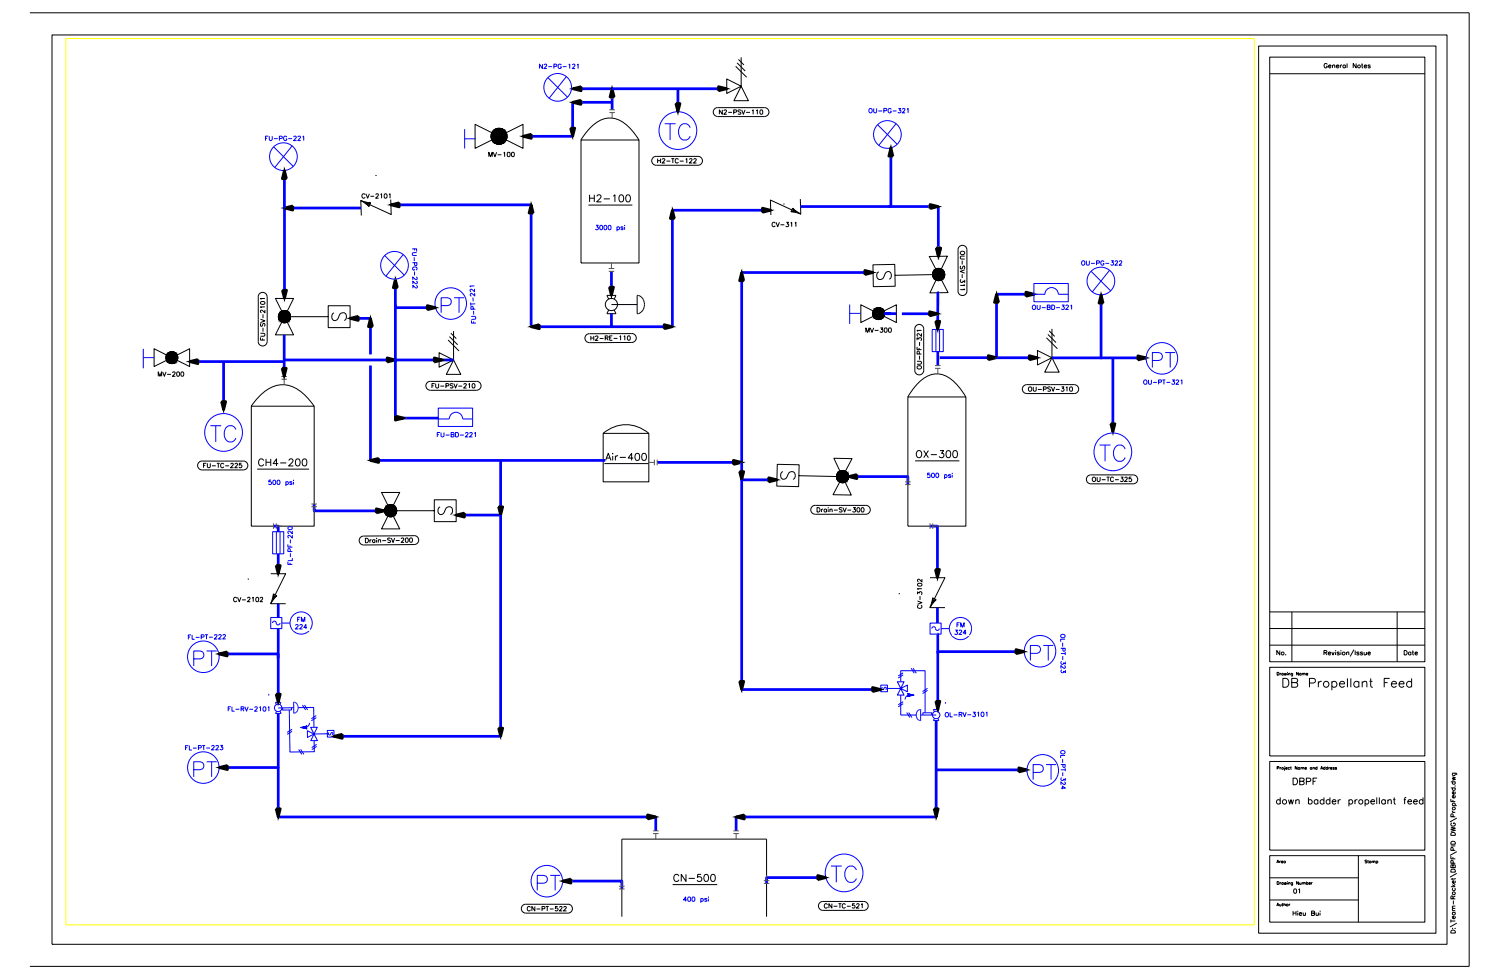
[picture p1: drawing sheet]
<svg xmlns="http://www.w3.org/2000/svg" width="864mm" height="559mm" viewBox="0 0 864 559" stroke-linecap="round" stroke-linejoin="round" font-family="sans-serif">
<!-- layer: Equipment -->
<path d="M333 80a22 22 0 0 1 17-12 20 20 0 0 1 15 10l1 2M144 233a24 24 0 0 1 18-13 23 23 0 0 1 18 13M520 227a22 22 0 0 1 17-13 20 20 0 0 1 15 11l1 2M346 248a20 20 0 0 1 26 0M356 481h83" fill="none" stroke="#000" stroke-width=".57"/>
<!-- layer: 0 -->
<g fill="none" stroke="#000" stroke-width=".57">
<path d="M422 36l5 5M423 34l3 3M425 33v16l-9-4v9l9-5-4 9h8l-4-9M283 77l-11-6v14l11-5M289 77l11-6v14l-11-5M333 80h33v71h-33zM207 115l4 3 1-2M224 114v9l-17-8v9M459 114v9l-18-8 1 8M453 121l6 2M453 121l1-2 5 4M504 156a2.3 2.3 0 0 0-1 3 2.3 2.3 0 0 0 3 1l2-4a1.8 1.8 0 0 1 1 0 1.8 1.8 0 0 1 2 1l-1 2v1"/>
<path d="M539 155l4-8h-10l4 8M539 160l4 8h-10l4-8M162 179l-4-8h10l-4 8M191 179a2.2 2.2 0 0 0-1 3 2.2 2.2 0 0 0 3 1l2-3a2.1 2.1 0 0 1 4 1l-1 2-1 1M349 171l-1-2h5l-1 2M349 178l-1 2M352 178l1 2M365 169l2 1M365 169v11h1M367 170l2 2v3v2l-2 2M367 179l-1 1M501 179l-8-4v10l8-4"/>
<path d="M506 179l8-4v10l-8-4M162 184l-4 8h10l-4-8M258 193l4 5M258 191l3 3M260 190v16l-8-4v8l8-4-4 9h8l-4-9M600 192l5 4M601 190l3 3M603 188v17l-8-4v8l8-4-4 8h8l-4-8M96 204l-8-4v10l8-4M101 204l8-4v10l-8-4M144 233h36v69h-36zM520 228h34v74h-34z"/>
<path d="M346 248h26v28h-26zM449 270a2.2 2.2 0 0 0-2 3 2.2 2.2 0 0 0 3 1l2-3a2.1 2.1 0 0 1 4 1v1l-2 2M482 275l-5 9h11l-4-8M482 271l-4-8h10l-4 8M223 295l-4 8h10l-4-8M223 290l-4-8h10l-4 8M252 290a2.2 2.2 0 0 0-1 3 2.2 2.2 0 0 0 3 2l2-4a2.1 2.1 0 0 1 3 1v2l-1 1M155 329h9l-9 17h9M533 331h9l-9 17h9M157 340l2 1-4 5zM534 343l-1 5 3-4-1-1M356 481v44"/>
<path d="M439 481v44"/>
<circle cx="350" cy="175" r="3"/>
</g>
<!-- layer: Text -->
<g fill="none" stroke="#000" stroke-width=".57">
<path d="M287 77h.1M411 62a2.6 2.6 0 0 0-2 2 2.6 2.6 0 0 0 2 3M411 62h27M411 67h27M438 62a2.6 2.6 0 0 1 3 2 2.6 2.6 0 0 1-3 3M374 90h2h24a2.6 2.6 0 0 1 3 2 2.6 2.6 0 0 1-3 3h-24a2.6 2.6 0 0 1-2-2 2.6 2.6 0 0 1 0-3zM337 118h25M449 117h.1M550 141a2.6 2.6 0 0 1 3 0 2.6 2.6 0 0 1 1 2v24a2.6 2.6 0 0 1-2 2 2.6 2.6 0 0 1-3-2v-24zM153 170a2.6 2.6 0 0 0-2-2 2.6 2.6 0 0 0-3 2v26a2.5 2.5 0 0 0 3 2 2.5 2.5 0 0 0 2-2M153 170v26M504 177h.1"/>
<path d="M336 192l2-1h24a2.6 2.6 0 0 1 3 3 2.6 2.6 0 0 1-3 2h-24a2.6 2.6 0 0 1-3-1 2.6 2.6 0 0 1 1-3zM98 202h.1M524 212a2.6 2.6 0 0 0 3 3 2.6 2.6 0 0 0 2-3M524 212v-23a2.6 2.6 0 0 1 3-3 2.6 2.6 0 0 1 2 3v23M247 224a2.5 2.5 0 0 1-3-3 2.5 2.5 0 0 1 3-2h26a2.6 2.6 0 0 1 3 2 2.6 2.6 0 0 1-3 3M247 224h26M587 221l1-1h28a2.6 2.6 0 0 1 2 3 2.6 2.6 0 0 1-2 3h-28a2.6 2.6 0 0 1-2-2 2.6 2.6 0 0 1 1-3zM114 265l2-1h23a2.6 2.6 0 0 1 3 3 2.6 2.6 0 0 1-3 2h-23a2.6 2.6 0 0 1-3-1 2.6 2.6 0 0 1 1-3zM147 269h30M346 266h26M524 264h26M624 273l1-1h24a2.6 2.6 0 0 1 3 3 2.6 2.6 0 0 1-3 2h-24a2.6 2.6 0 0 1-2-1 2.6 2.6 0 0 1 1-3z"/>
<path d="M466 290h1h29a2.6 2.6 0 0 1 3 2 2.6 2.6 0 0 1-3 3h-29a2.6 2.6 0 0 1-2-2 2.6 2.6 0 0 1 1-3zM207 308l1-1h29a2.6 2.6 0 0 1 3 3 2.6 2.6 0 0 1-3 2h-29a2.6 2.6 0 0 1-2-1 2.6 2.6 0 0 1 1-3zM325 518a2.6 2.6 0 0 1 3 3 2.6 2.6 0 0 1-3 2M326 518h-25a2.6 2.6 0 0 0-2 3 2.6 2.6 0 0 0 2 2h25M385 507h26M470 518l2-1h23a2.6 2.6 0 0 1 3 2 2.6 2.6 0 0 1-3 3h-23a2.6 2.6 0 0 1-3-2 2.6 2.6 0 0 1 1-2z"/>
</g>
<!-- layer: Instrument -->
<g fill="none" stroke="#000" stroke-width=".57">
<path d="M422 38l6 6M538 157l-25 1v6h-13v-12h13v6M348 180h5M350 175h15M163 181h25v-6h13v13h-13v-7M257 195l6 6M600 194l6 6M458 273v-7h-13v13h13v-6h25M224 293h25v-7h12v13h-12v-6"/>
<circle cx="538" cy="157" r="3"/>
<circle cx="163" cy="181" r="3"/>
<circle cx="483" cy="273" r="3"/>
<circle cx="224" cy="293" r="3"/>
</g>
<g fill="none" stroke="#00f" stroke-width=".57">
<path d="M536 189v13M160 305v12M158 357a1.1 1.1 0 0 0 1 1 1.1 1.1 0 0 0 1-1M162 357h4M536 360a1.1 1.1 0 0 0 1 1 1.1 1.1 0 0 0 1-1M539 360h5M161 403h-3M168 406h-9M528 410h8M535 413h3"/>
<circle cx="320" cy="50" r="8"/>
<circle cx="509" cy="77" r="8"/>
<circle cx="162" cy="90" r="8"/>
<circle cx="226" cy="152" r="8"/>
<circle cx="631" cy="161" r="8"/>
<circle cx="173" cy="357" r="6"/>
<circle cx="550" cy="360" r="6"/>
</g>
<!-- layer: 0 -->
<g fill="none" stroke="#00f" stroke-width=".57">
<path d="M314 45l11 11M325 44l-10 12M381 71h6M384 71v9M396 73a3 3 0 0 0-4-2 3 3 0 0 0-3 3 4 4 0 0 0 1 5 4 4 0 0 0 4 1l2-2M503 71l11 12M514 71l-10 12M157 84l11 11M167 84l-10 12M220 146l12 12M231 146l-10 12M625 156l12 11"/>
<path d="M636 155l-10 12M253 175h3a2.2 2.2 0 0 0 3-2 2.2 2.2 0 0 0-3-2h-3v8M260 171h6M263 171v8M592 169h.1M592 169h7a4 4 0 0 1 4-4 4 4 0 0 1 3 4h6M534 189h7v13h-7zM538 189v13M537 202h1M660 207h4a2.3 2.3 0 0 0 2-3 2.3 2.3 0 0 0-2-2h-4v9M668 202h5M671 202v9"/>
<path d="M121 244h6M124 244v9M135 246a3 3 0 0 0-4-2 3 3 0 0 0-2 4 4 4 0 0 0 0 4 4 4 0 0 0 5 1l1-2M251 240h.1M251 240h7M257 240a4 4 0 0 1 4-4 4 4 0 0 1 4 4h6M630 255h6M633 255v9M645 257a3 3 0 0 0-4-2 3 3 0 0 0-3 4 4 4 0 0 0 1 4 4 4 0 0 0 4 1l2-2M156 305h7v12h-7zM158 305v12M159 305h1"/>
<path d="M155 354h7v6h-7zM156 357a1.1 1.1 0 0 1 1-1 1.1 1.1 0 0 1 1 1M533 357h6v6h-6zM111 378h4a2.3 2.3 0 0 0 2-3 2.3 2.3 0 0 0-2-2h-4v9M118 373h6M121 373v9M534 360a1.1 1.1 0 0 1 1-1 1.1 1.1 0 0 1 1 1M590 374h4a2.3 2.3 0 0 0 2-2 2.3 2.3 0 0 0-2-2h-4v9M598 370h6M601 370v9M506 394l-1 1h1l2-1v1M509 395v1h-4v-3h4v2h7"/>
<path d="M514 391h4l-4 7h4l-2-3 4-2v3l-4-1zM516 398v12h9M516 391v-7h14v25M518 386l-3 1M518 387l-3 2M520 398h1l-1 1 2-1h-2h3l-3 1v-1h4l-4 1M521 398l-2 1v2M522 383l2 3M523 383l2 3M532 395l-3 1M532 396l-3 1M158 403v1"/>
<path d="M160 408l1 1h-3v-1M161 403l-1 1M166 407v24h14v-7M167 406v1h-5v-1M167 419l-2 2M167 418l-2 2M171 405l-1-2-2-1v7l1-1M171 405v1M171 406l-1 1-1 1M171 406l9-1v12M173 404l2 3M174 404l2 3"/>
<path d="M176 416l-4 1 4 1v-2l-3 1 3 1-2-1 2-1-1 1 1 1M177 414v2l-2 1M178 417l2 4-4 2v-4l4 2 2 3h-4l4-7zM181 410l-3 2M181 411l-3 2M189 420l-1 1h1l1-1v1M518 402l-3 2M518 403l-3 2M520 408l1 3M521 408l2 3M526 407h2v6l-2-1-1-1v-2zM529 410v-1h5v1"/>
<path d="M536 412l-1 1M536 408l-1-1h3l-1 1M537 412l1 1M118 437h6M121 437v8M171 430l2 2M172 430l2 2M181 428l-2 2M181 427l-2 1M188 421v-2h3v3h-3v-1h-8M599 438h6M602 438v9"/>
<path d="M111 441h4a2.3 2.3 0 0 0 2-2 2.3 2.3 0 0 0-2-2h-4v8M592 443h4a2.2 2.2 0 0 0 2-3 2.2 2.2 0 0 0-2-2h-4v9M476 496h6M479 496v10M491 499a3 3 0 0 0-4-3 3 3 0 0 0-3 4 4 4 0 0 0 1 4 4 4 0 0 0 4 1l2-2M308 506h4a2.2 2.2 0 0 0 2-2 2.2 2.2 0 0 0-2-2h-4v8M315 502h6M318 502v8"/>
<circle cx="159" cy="406" r="2.1"/>
<circle cx="536" cy="410" r="2.1"/>
</g>
<!-- layer: Mechanical -->
<g fill="none" stroke="#000" stroke-width=".57">
<path d="M209 116h3l-1 1v1zM454 119l2 2h-3h2zM157 340v2l2-1-3 2zM535 343v1h1l-2 2z"/>
<circle cx="286" cy="78" r="5"/>
<circle cx="503" cy="180" r="3"/>
<circle cx="98" cy="205" r="3"/>
</g>
<!-- layer: 0 -->
<g fill="#000" stroke="#000" stroke-width=".57">
<path d="M328 59h5v1zM328 59h5v-2z"/>
<path d="M328 51h5v1zM328 51h5v-1z"/>
<path d="M351 51v5h-1zM351 51v5h1z"/>
<path d="M388 59h2l-2 5zM387 59l1 5v-5z"/>
<path d="M412 50l4 1h-4zM412 51v1l4-1z"/>
<path d="M286 74h1zM285 74h2z"/>
<path d="M285 74h3zM284 74h4z"/>
<path d="M284 74h5zM283 74h1h5z"/>
<path d="M283 74l6 1v-1zM283 75v-1l6 1z"/>
<path d="M283 75l7 1-1-1zM283 75l7 1h-8z"/>
<path d="M282 76h8zM282 76h8h-8z"/>
<path d="M282 76l8 1v-1zM282 76l8 1h-9z"/>
<path d="M282 80l8 1v-1zM282 80l8 1h-8z"/>
<path d="M281 77l10 1-1-1zM281 77l10 1h-10z"/>
<path d="M281 79l9 1v-1zM281 79l9 1h-8z"/>
<path d="M281 78l9 1 1-1zM281 78l9 1h-9z"/>
<path d="M300 78h4v1zM300 78h4v-1z"/>
<path d="M328 73h1l-1 5zM327 73l1 5v-5z"/>
<path d="M285 83h2zM285 83h1z"/>
<path d="M284 82h4zM284 82l3 1z"/>
<path d="M283 82h5h1zM283 82h5z"/>
<path d="M283 81l6 1v-1zM283 81l6 1h-6z"/>
<path d="M282 81h7h1zM282 81h7h-6z"/>
<path d="M511 85v5h-2zM511 85v5h1z"/>
<path d="M163 98v4h-1zM163 98v4h1z"/>
<path d="M224 117h5v2zM224 117h5v-1z"/>
<path d="M437 119l5 1h-5zM437 120v2l5-2z"/>
<path d="M533 117l5 1h-5zM533 118v2l5-2z"/>
<path d="M163 119h5v1zM163 119h5v-1z"/>
<path d="M304 117v5h-1zM304 117v5h2z"/>
<path d="M385 120v5h-1zM385 120v5h2z"/>
<path d="M496 155l4 1h-4zM496 156v1l4-1z"/>
<path d="M535 156l-1 2zM535 156v2z"/>
<path d="M535 156v2zM535 156v3z"/>
<path d="M535 155v4zM535 155v4z"/>
<path d="M536 155l-1 4zM536 155v5l-1-1z"/>
<path d="M536 155v5v-6zM536 154v6z"/>
<path d="M536 154v6l1-6zM537 154v7l-1-1z"/>
<path d="M537 154v7v-7zM537 154v7z"/>
<path d="M537 154v7l1-7zM538 154v7h-1z"/>
<path d="M538 154v7v-7zM538 154l1 7h-1z"/>
<path d="M538 154l1 7v-7zM539 154v7z"/>
<path d="M538 142h1l-1 5zM537 142l1 5v-5z"/>
<path d="M538 142h1l-1 5zM537 142l1 5v-5z"/>
<path d="M539 154v7l1-7zM540 154v6l-1 1z"/>
<path d="M540 154v6v-5zM540 155v5z"/>
<path d="M540 155v5l1-5zM541 155l-1 5z"/>
<path d="M541 155v4zM541 156v3z"/>
<path d="M541 156v3zM541 156v3z"/>
<path d="M541 156v2zM541 157v1z"/>
<path d="M163 166h1l-1 5zM162 166l1 5v-5z"/>
<path d="M227 160v5h-2zM227 160v5h1z"/>
<path d="M245 175l5 1h-5zM245 176v2l5-2z"/>
<path d="M350 165h2l-2 4zM349 165l1 4v-4z"/>
<path d="M425 156v5h-1zM425 156v5h1z"/>
<path d="M503 176l1 1zM503 177h1z"/>
<path d="M503 177h2zM502 177h3z"/>
<path d="M502 177h4zM501 177h5z"/>
<path d="M501 177h5zM501 177h5z"/>
<path d="M501 177l5 1v-1zM501 177l5 1h-5z"/>
<path d="M501 178l6 1-1-1zM501 178l6 1h-7z"/>
<path d="M500 179h7zM500 179h7h-7z"/>
<path d="M500 179l7 1v-1zM500 179l7 1h-7z"/>
<path d="M500 180h7zM500 180h7h-7z"/>
<path d="M533 179l4 1h-4zM533 180v1l4-1z"/>
<path d="M571 169v4h-1zM571 169v4h1z"/>
<path d="M588 167l5 2h-5zM588 169v1l5-1z"/>
<path d="M631 169v5h-1zM631 169v5h1z"/>
<path d="M160 181v1zM160 181v1z"/>
<path d="M160 180v3zM160 180v2z"/>
<path d="M160 179v5zM160 179v4z"/>
<path d="M161 179l-1 5h1zM161 179l-1 5z"/>
<path d="M161 179v5zM161 179v5z"/>
<path d="M162 178l-1 6 1 1zM161 179l1-1-1 6z"/>
<path d="M162 178v7zM162 178v7z"/>
<path d="M163 178l-1 7h1zM162 178h1l-1 7z"/>
<path d="M164 178l-1 7h1zM163 178h1l-1 7z"/>
<path d="M164 178v7zM164 178v7z"/>
<path d="M165 179l-1 6 1-1zM164 178l1 1-1 6z"/>
<path d="M165 179v5zM165 179v5z"/>
<path d="M166 179l-1 5zM165 179h1l-1 5z"/>
<path d="M166 180v4zM166 179v5z"/>
<path d="M166 181v2zM166 180v3z"/>
<path d="M166 181v1zM166 181v1z"/>
<path d="M201 182h4v2zM201 182h4v-1z"/>
<path d="M212 182v5h-1zM212 182v5h1z"/>
<path d="M304 187h5v1zM304 187h5v-1z"/>
<path d="M381 186l4 1h-4zM381 187v1l4-1z"/>
<path d="M503 183h1zM503 183h1z"/>
<path d="M502 183h3zM502 183h2z"/>
<path d="M501 182h5zM501 182l4 1z"/>
<path d="M501 182h5zM501 182h5z"/>
<path d="M501 182h5zM501 182h5h-5z"/>
<path d="M500 181l6 1 1-1zM500 181l6 1h-5z"/>
<path d="M500 180l7 1v-1zM500 180l7 1h-7z"/>
<path d="M537 184h2l-2 5zM536 184l1 5v-5z"/>
<path d="M98 202h1zM98 202h1z"/>
<path d="M98 202h2zM97 202h3z"/>
<path d="M98 208h1zM98 208h1z"/>
<path d="M97 202h4zM96 202h5z"/>
<path d="M97 208h3zM97 208h2z"/>
<path d="M96 202l5 1zM96 203v-1l5 1z"/>
<path d="M96 208h5zM96 208h4z"/>
<path d="M96 203h5zM96 203h5h-5z"/>
<path d="M96 207l5 1v-1zM96 207l5 1z"/>
<path d="M96 203l6 1-1-1zM96 203l6 1h-7z"/>
<path d="M96 207h5zM96 207h5h-5z"/>
<path d="M95 204h7zM95 204h7h-7z"/>
<path d="M95 206l6 1 1-1zM95 206l6 1h-5z"/>
<path d="M95 204l7 1v-1zM95 204l7 1h-7z"/>
<path d="M95 206h7zM95 206h7h-7z"/>
<path d="M95 205l7 1v-1zM95 205l7 1h-7z"/>
<path d="M109 207h4v1zM109 207h4v-1z"/>
<path d="M163 211h1l-1 5zM162 211l1 5v-5z"/>
<path d="M222 205l5 1h-5zM222 206v1l5-1z"/>
<path d="M249 205l5 1h-5zM249 206v1l5-1z"/>
<path d="M566 204l5 1h-5zM566 205v1l5-1z"/>
<path d="M590 204l5 1h-5zM590 205v1l5-1z"/>
<path d="M652 204l5 1h-5zM652 205v1l5-1z"/>
<path d="M128 230h1l-1 5zM127 230l1 5v-5z"/>
<path d="M227 240v1l4-1zM227 238l4 2h-4z"/>
<path d="M638 243h1l-1 5zM637 243l1 5v-5z"/>
<path d="M212 264h5v1zM212 264h5v-1z"/>
<path d="M420 264l5 1h-5zM420 265v1l5-1z"/>
<path d="M425 270h1l-1 5zM424 270l1 5v-5z"/>
<path d="M441 274l4 1h-4zM441 275v1l4-1z"/>
<path d="M480 272l-1 1zM480 272l-1 2z"/>
<path d="M480 272l-1 2zM480 272v3z"/>
<path d="M480 271v4zM480 271v4z"/>
<path d="M480 271v4l1-4zM481 271l-1 5v-1z"/>
<path d="M481 271l-1 5 1-6zM481 270v6h-1z"/>
<path d="M481 270v6l1-6zM482 270l-1 6z"/>
<path d="M482 270l-1 6 1-6zM482 270v7l-1-1z"/>
<path d="M482 270v7l1-7zM483 270v7h-1z"/>
<path d="M483 270v7l1-7zM484 270l-1 7z"/>
<path d="M484 270l-1 7 1-7zM484 270v6l-1 1z"/>
<path d="M484 270v6l1-6zM485 270v6h-1z"/>
<path d="M485 270v6v-5zM485 271v5z"/>
<path d="M485 271v5l1-5zM486 271l-1 5z"/>
<path d="M486 271v4zM486 272v3z"/>
<path d="M486 272v3zM486 272v3z"/>
<path d="M486 272v2zM486 273v1z"/>
<path d="M486 273h5v1zM486 273h5v-1z"/>
<path d="M216 292l4 1h-4zM216 293v1l4-1z"/>
<path d="M221 292v2zM221 292l-1 1z"/>
<path d="M221 291v3zM221 291v3z"/>
<path d="M221 291v4zM221 291v3z"/>
<path d="M222 290l-1 5h1zM221 291l1-1-1 5z"/>
<path d="M222 290v5v1zM222 290v5z"/>
<path d="M223 289l-1 7h1zM222 290l1-1-1 7z"/>
<path d="M223 289v7zM223 289v7z"/>
<path d="M224 289l-1 7h1zM223 289h1l-1 7z"/>
<path d="M224 289v7zM224 289v7z"/>
<path d="M225 289l-1 7h1zM224 289h1l-1 7z"/>
<path d="M226 290l-1 6h1zM225 289l1 1-1 6z"/>
<path d="M226 290v6v-1zM226 290v6z"/>
<path d="M227 291l-1 4zM226 290l1 1-1 4z"/>
<path d="M227 291v4zM227 291v4z"/>
<path d="M227 292v2zM227 291v3z"/>
<path d="M227 292v2zM227 292v2z"/>
<path d="M261 295h5v1zM261 295h5v-1z"/>
<path d="M287 290h1l-1 5zM286 290l1 5v-5z"/>
<path d="M159 324h2l-2 5zM158 324l1 5v-5z"/>
<path d="M537 326h1l-1 5zM536 326l1 5v-5z"/>
<path d="M125 375h5v1zM125 375h5v-1z"/>
<path d="M582 372l5 1h-5zM582 373v2l5-2z"/>
<path d="M159 398h2l-2 5zM158 398l1 5v-5z"/>
<path d="M425 390h1l-1 5zM424 390l1 5v-5z"/>
<path d="M500 394l5 1h-5zM500 395v1l5-1z"/>
<path d="M287 417h1l-1 5zM286 417l1 5v-5z"/>
<path d="M537 402h2l-2 5zM536 402l1 5v-5z"/>
<path d="M191 422h5v1zM191 422h5v-1z"/>
<path d="M126 440h4v1zM126 440h4v-1z"/>
<path d="M584 440l5 1h-5zM584 441v1l5-1z"/>
<path d="M159 464h2l-2 4zM158 464l1 4v-4z"/>
<path d="M371 467l5 1h-5zM371 468v1l5-1z"/>
<path d="M422 468h5v1zM422 468h5v-1z"/>
<path d="M536 464h2l-2 4zM535 464l1 4v-4z"/>
<path d="M322 505h5v1zM322 505h5v-1z"/>
<path d="M469 502l4 1h-4zM469 503v1l4-1z"/>
</g>
<!-- layer: Process -->
<g fill="none" stroke="#00f" stroke-width="1.6" stroke-linecap="butt">
<path d="M328 59v14M333 59h18M333 51h79M351 56v7M388 51v8M304 78h24M511 90v28h-2M163 102v64M168 119h39M229 117h75M459 118h74M538 118v24"/>
<path d="M304 122v65M385 125v62M385 120h52M350 156v9M425 156h71M227 175v1h18M227 165v41M350 180v7h31M425 161v109M514 180h-7h3M517 180h16M538 168h-1v16"/>
<path d="M571 173v32M571 169h17M631 174v31M163 192v19M205 182h7M212 187v16M309 187h41M113 207h50M128 207v23M163 206h59M212 209v55M249 206h-22v34"/>
<path d="M254 206h6M537 202v8M539 205h27M571 205h19M603 205h49M638 205v38M231 240h20M217 264h130M287 264v26M377 265h43M441 275h-16v115M491 273h29v5"/>
<path d="M180 289v4h36M266 295h21v122M157 302h2v3M159 317v7M533 302h4v24M159 346v8M537 348v9M130 375h29v2M159 360v38M537 363v39M582 373h-45v2M425 395h75"/>
<path d="M159 409v55M536 413v51M159 440h-29M196 422h91M536 441h48M159 468h212M376 468v8M422 468v8M427 468h109M327 505h29v4M469 503h-30v3"/>
</g>
<!-- layer: Annotation -->
<g fill="none" stroke="#000" stroke-width="1.6" stroke-linecap="butt">
<path d="M328 59l5-2v3zM328 51l5-1v2zM351 51l1 5h-2zM387 59h3l-2 5zM412 50l4 1-4 1zM300 78l4-1v2zM327 73h2l-1 5zM163 98l1 4h-2zM511 85l1 5h-3zM163 119l5-1v2zM224 117l5-1v3zM304 117l2 5h-3z"/>
<path d="M437 119l5 1-5 2zM533 117l5 1-5 2zM385 120l2 5h-3zM425 156l1 5h-2zM496 155l4 1-4 1zM537 142h2l-1 5zM162 166h2l-1 5zM227 160l1 5h-3zM245 175l5 1-5 2zM349 165h3l-2 4zM533 179l4 1-4 1zM571 169l1 4h-2z"/>
<path d="M588 167l5 2-5 1zM631 169l1 5h-2zM201 182l4-1v3zM212 182l1 5h-2zM304 187l5-1v2zM381 186l4 1-4 1zM536 184h3l-2 5zM109 207l4-1v2zM162 211h2l-1 5zM222 205l5 1-5 1zM249 205l5 1-5 1zM566 204l5 1-5 1z"/>
<path d="M590 204l5 1-5 1zM652 204l5 1-5 1zM127 230h2l-1 5zM227 238l4 2-4 1zM637 243h2l-1 5zM212 264l5-1v2zM420 264l5 1-5 1zM424 270h2l-1 5zM441 274l4 1-4 1zM486 273l5-1v2zM216 292l4 1-4 1zM261 295l5-1v2z"/>
<path d="M286 290h2l-1 5zM158 324h3l-2 5zM536 326h2l-1 5zM125 375l5-1v2zM582 372l5 1-5 2zM158 398h3l-2 5zM424 390h2l-1 5zM500 394l5 1-5 1zM286 417h2l-1 5zM536 402h3l-2 5zM126 440l4-1v2zM191 422l5-1v2z"/>
<path d="M584 440l5 1-5 1zM158 464h3l-2 4zM371 467l5 1-5 1zM422 468l5-1v2zM535 464h3l-2 4zM322 505l5-1v2zM469 502l4 1-4 1z"/>
</g>
<!-- layer: Equipment -->
<g fill="none" stroke="#545454" stroke-width=".57">
<path d="M351 65v3M350 151v3M163 217v4M537 211v3M372 265h3M520 273v3M180 290v4M158 302h4M535 302h3M376 478v3M422 478v3M356 505v3"/>
<path d="M439 502v3"/>
</g>
<!-- layer: 0 -->
<g fill="none" stroke="#545454" stroke-width=".57">
<path d="M349 65h3M349 63h3M349 154h3M349 156h3M161 217h3M161 216h3M536 211h3M536 210h3M375 263v4M377 263v4M519 276h3M519 278h3"/>
<path d="M157 300v3M158 300v3M178 290h4M178 289h4M533 300v3M535 300v3M374 478h3M374 476h3M420 478h3M420 476h3M355 508h3M355 509h3"/>
<path d="M438 505h3M438 506h3"/>
</g>
<!-- layer: Instrument Line -->
<g fill="none" stroke="#00f" stroke-width=".57">
<path d="M266 80h6M266 74v11M342 129h1l-1 1a.8 .8 0 0 1 1 1 1 1 0 0 1-2 0M354 130a.8 .8 0 0 1 1 0 .8 .8 0 0 1 0 1 .8 .8 0 0 1-1 0M354 130v3M357 130h-1l1 1h-1M358 129h.1M358 130v2M487 180h6M487 175v11M592 162h20v11h-20zM82 200v11"/>
<path d="M82 205h6M251 234h20v10h-20zM155 275h-1v1a.9 .9 0 0 1 1 0 1 1 0 0 1 0 2 .9 .9 0 0 1-1-1M164 276a.8 .8 0 0 1 1 0 .8 .8 0 0 1 0 1 .8 .8 0 0 1-1 0M164 276v3M167 276h-1l1 1h-1M168 275h.1M168 276v2M533 271h-1l-1 1a1 1 0 0 1 2 0 1 1 0 0 1 0 2 1.1 1.1 0 0 1-2-1M541 272a1 1 0 0 1 2 0 .8 .8 0 0 1 0 1 1 1 0 0 1-2 0M541 272v3M545 272h-1l1 1h-2"/>
<path d="M546 271h.1M546 272v2M154 398h.1M542 403h.1M393 516h-1l1-2v3M402 515a.8 .8 0 0 1 1 0 .8 .8 0 0 1 0 1 .8 .8 0 0 1-1 0M402 515v2M405 515h-1l1 1h-1M406 514h.1M406 515v2"/>
<circle cx="388" cy="75" r="11"/>
<circle cx="345" cy="130" r="1.2"/>
<circle cx="347" cy="130" r="1.2"/>
<circle cx="349" cy="130" r="1.2"/>
<circle cx="258" cy="174" r="9"/>
<circle cx="666" cy="205" r="9"/>
<circle cx="128" cy="248" r="11"/>
<circle cx="638" cy="259" r="11"/>
<circle cx="157" cy="276" r="1.2"/>
<circle cx="160" cy="276" r="1.2"/>
<circle cx="535" cy="272" r="1.2"/>
<circle cx="537" cy="272" r="1.2"/>
<circle cx="117" cy="376" r="9"/>
<circle cx="596" cy="373" r="9"/>
<circle cx="117" cy="440" r="9"/>
<circle cx="598" cy="442" r="9"/>
<circle cx="313" cy="505" r="9"/>
<circle cx="395" cy="515" r="1.2"/>
<circle cx="397" cy="515" r="1.2"/>
<circle cx="484" cy="500" r="11"/>
</g>
<!-- layer: Title Block -->
<g fill="none" stroke="#000" stroke-width=".57">
<path d="M17 7h825v547h-825M30 20h799v521h-799zM721 26h102v509h-102zM728 33h89v346h-89zM728 42h89M728 351h89M740 351v28M801 351v28M728 360h89M728 370h89M759 374h1v-1h-1v2M760 374v1"/>
<path d="M761 374h2a1 1 0 0 0-2 0 .9 .9 0 0 0 0 1 1 1 0 0 0 2 0M763 374l1 1 1-1M765 373h.1M765 374v1M768 374h-2l1 1h-1M768 373h.1M768 374v1M772 374h1v1M772 374v1M776 372l-2 4M777 373v2M779 374h-2l2 1h-2"/>
<path d="M781 374h-1l1 1h-1M782 374v1h1M783 374v1M784 374h1a.9 .9 0 0 0-1 0 .9 .9 0 0 0 0 1 .9 .9 0 0 0 1 0M728 382h89v51h-89zM728 436h89v51h-89zM734 440v1M734 440h.1M736 439h.1M736 440v2M739 440h1M740 439v2"/>
<path d="M743 439v2l-1-2v2M745 440v1M752 440v1M755 439v2M759 439v2M761 439v2M761 440v1M762 440h-1M732 440h1v-1h-1v2M737 440h1h-1v1h1M739 440h-1l1 1M745 440h-1v1h1"/>
<path d="M745 440h1v1M746 440h1v1M748 440h1h-1v1h1M752 440h-1v1h1M752 440h1v1M755 440h-1v1h1M757 441v-2l1 2M757 440h1M759 440h-1l1 1M761 440h-1v1h1M762 440h1h-1l1 1M765 440h-1l1 1h-1"/>
<path d="M766 440h-1l1 1h-1M831 458v1h3M831 452h3M831 448h3M832 445l2 1h-2l2 1h-2M832 443h3v1M833 452a.8 .8 0 0 0 0 1 .8 .8 0 0 0 1 0 .8 .8 0 0 0 0-1M833 448a.8 .8 0 0 0 0 1 .8 .8 0 0 0 1 0 .8 .8 0 0 0 0-1M833 443a.8 .8 0 0 0 0 1 .8 .8 0 0 0 1 0 .8 .8 0 0 0 0-1M833 458v1M834 456a.8 .8 0 0 1 0 1 .8 .8 0 0 1-1 0 .8 .8 0 0 1 0-1v1M834 454a.8 .8 0 0 1 0 1 .8 .8 0 0 1-1 0 .8 .8 0 0 1 0-1v1"/>
<path d="M834 450h.1M831 474l3 1h-3l3 1h-3M832 477h2v2h-3zM832 472a.9 .9 0 0 0-1 1 .9 .9 0 0 0 1 0h1a.9 .9 0 0 0 1 0 .9 .9 0 0 0-1-1M832 465l1 1M832 466h2M832 462h3M833 462a.8 .8 0 0 1-1-1 1 1 0 0 1 2 0 .8 .8 0 0 1 0 1M833 468v-1h-1l-1 1h3M835 469l-4 2M728 490h89v39h-89zM778 490v39"/>
<path d="M783 493h-1l1 1h-1M784 493h.1M784 493v2M786 494h-1v1l1-1M786 493v2M786 494h1v1M787 494h1v1M789 494h1l-1 1v-1M789 493v2M831 491v1h3M831 485h3M832 498h2v2h-3z"/>
<path d="M832 482h2v2h-3zM833 496h1v1h-3l1-1 1 1M833 491v1M833 495v-2h-1l-1 2h3M833 487v-1h-1l-1 1h3M835 488l-4 2M728 516h50M728 503h50M732 505a.9 .9 0 0 1 1 1 .9 .9 0 0 1 0 1h-1zM734 506v1M734 506h.1M735 506h-1l1 1"/>
<path d="M735 506v1M736 506v1l1-1v1v-1M738 505h.1M738 506v1M738 506h1v1M741 506v1h-1M741 506h-1v1h1M744 505v2l-1-2v2M745 506v1h1M746 506v1M746 506h1v1M747 506h1v1"/>
<path d="M749 506h1l-1 1M749 505v2M750 506h1l-1 1h1M752 506v1M752 506h.1M831 508h3M832 507l1 1M832 503v1M833 515l-1-1-1 1h3M833 509a.8 .8 0 0 0 0 1 .8 .8 0 0 0 1 0 .8 .8 0 0 0 0-1M833 516v2M834 505a.8 .8 0 0 1 0 1 .8 .8 0 0 1-1 0 .8 .8 0 0 1 0-1v1"/>
<path d="M834 519h-2l1 2M834 503l-1 1h-2M834 513l-1 1M834 507l-1 1M835 501l-4 2M831 528h3M831 527v2M832 533h2v2h-3zM832 523h2M832 522h2M832 532h.1M833 523a.8 .8 0 0 0-1 1 1 1 0 0 0 2 0 .8 .8 0 0 0 0-1"/>
<path d="M834 525a.8 .8 0 0 1 0 1 .8 .8 0 0 1-1 0 .8 .8 0 0 1 0-1v2M834 532h.1M834 521h-2l1 1M835 529l-4 2"/>
<circle cx="770" cy="374" r=".8"/>
<circle cx="735" cy="440" r=".5"/>
<circle cx="833" cy="463" r=".8"/>
<circle cx="833" cy="512" r=".8"/>
</g>
<!-- layer: 0 -->
<path d="M38 22h681v508h-681z" fill="none" stroke="#ff0" stroke-width=".57"/>
<text font-size="11" x="734" y="397">DB Propellant Feed</text>
<text font-size="8.8" x="731" y="463">down badder propellant feed</text>
<g font-size="7.5">
<text x="337" y="117">H2-100</text>
<text x="524" y="264">OX-300</text>
<text x="147" y="268">CH4-200</text>
<text x="346" y="265">Air-400</text>
<text x="385" y="506">CN-500</text>
</g>
<text font-size="7.1" fill="#00f" x="274" y="187" transform="rotate(-90 274 187)">FU-PT-221</text>
<text font-size="7.1" x="740" y="451">DBPF</text>
<g font-size="6.2" fill="#00f">
<text x="240" y="167" transform="rotate(-90 240 167)">FU-PG-222</text>
<text x="107" y="368">FL-PT-222</text>
<text x="612" y="387" transform="rotate(-90 612 387)">OL-PT-323</text>
<text x="541" y="412">OL-RV-3101</text>
<text x="105" y="431">FL-PT-223</text>
<text x="612" y="454" transform="rotate(-90 612 454)">OL-PT-324</text>
</g>
<g font-size="6.2">
<text x="554" y="167" transform="rotate(-90 554 167)">OU-SV-311</text>
<text x="208" y="312">Drain-SV-200</text>
<text x="731" y="377">No.</text>
<text x="804" y="377">Date</text>
</g>
<g font-size="5.7" fill="#00f">
<text x="308" y="41">N2-PG-121</text>
<text x="497" y="66">OU-PG-321</text>
<text x="151" y="82">FU-PG-221</text>
<text x="619" y="153">OU-PG-322</text>
<text x="591" y="179">OU-BD-321</text>
<text x="654" y="222">OU-PT-321</text>
<text x="250" y="252">FU-BD-221</text>
<text x="169" y="325" transform="rotate(-90 169 325)">FL-PF-220</text>
<text x="170" y="357">FM</text>
<text x="168" y="362">224</text>
<text x="546" y="365">324</text>
<text x="548" y="361">FM</text>
<text x="130" y="409">FL-RV-2101</text>
</g>
<g font-size="5.7">
<text x="758" y="40">General Notes</text>
<text x="411" y="67">N2-PSV-110</text>
<text x="279" y="91">MV-100</text>
<text x="376" y="95">H2-TC-122</text>
<text x="206" y="115">CV-2101</text>
<text x="442" y="131">CV-311</text>
<text x="495" y="192">MV-300</text>
<text x="153" y="196" transform="rotate(-90 153 196)">FU-SV-2101</text>
<text x="338" y="196">H2-RE-110</text>
<text x="529" y="213" transform="rotate(-90 529 213)">OU-PF-321</text>
<text x="90" y="217">MV-200</text>
<text x="247" y="224">FU-PSV-210</text>
<text x="588" y="225">OU-PSV-310</text>
<text x="116" y="269">FU-TC-225</text>
<text x="625" y="277">OU-TC-325</text>
<text x="467" y="295">Drain-SV-300</text>
<text x="133" y="346">CV-2102</text>
<text x="530" y="350" transform="rotate(-90 530 350)">CV-3102</text>
<text x="740" y="513">01</text>
<text x="471" y="522">CN-TC-521</text>
<text x="301" y="523">CN-PT-522</text>
<text x="740" y="526">Hieu Bui</text>
</g>
<g font-size="4.4">
<text x="731" y="496">Area</text>
<text x="731" y="520">Author</text>
</g>
<text font-size="3.1" x="214" y="102">.</text>
<g font-size="2.6">
<text x="141" y="333">.</text>
<text x="514" y="341">.</text>
</g>
</svg>
